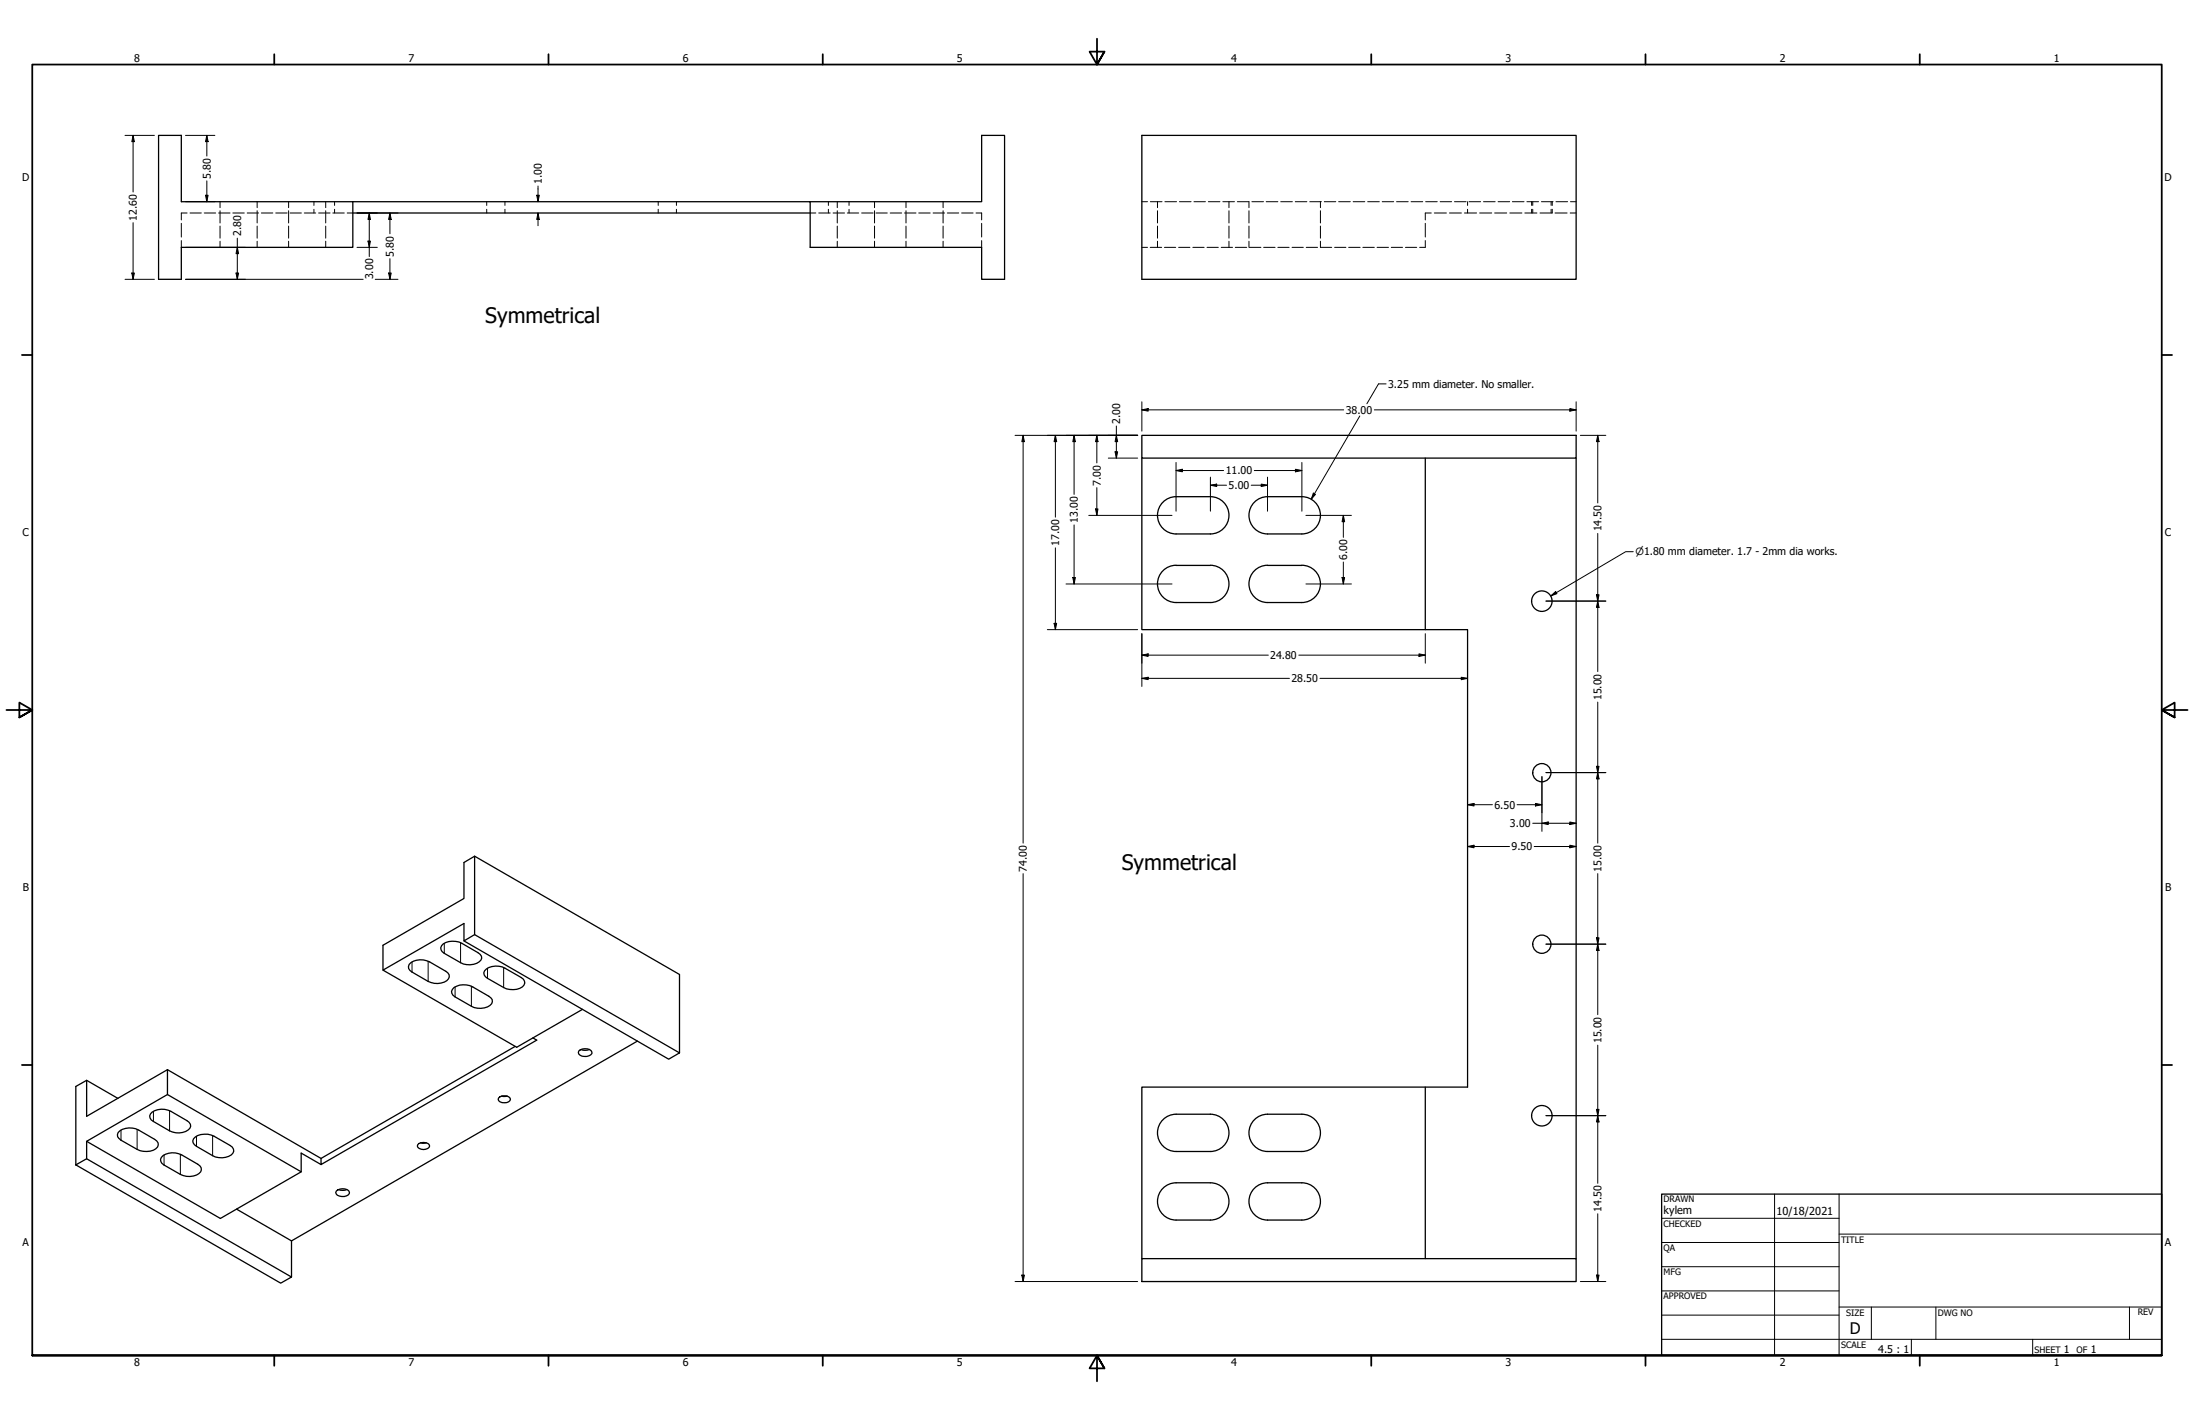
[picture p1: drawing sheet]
<svg xmlns="http://www.w3.org/2000/svg" width="864mm" height="559mm" viewBox="0 0 864 559" stroke-linecap="round" stroke-linejoin="round" font-family="sans-serif">
<!-- layer: Hidden (ANSI) -->
<g fill="none" stroke="#000" stroke-width=".39">
<path d="M86.6 79.4v2.3M101.2 79.4v2.3M113.6 79.4v2.3M123.6 79.4v1.4M128.2 79.4v2.3M131.7 79.4v1.4M191.6 79.4v1.4M198.8 79.4v1.4M259.1 79.4v1.4M266.3 79.4v1.4M326.1 79.4v1.4M329.6 79.4v2.3"/>
<path d="M334.2 79.4v1.4M344.2 79.4v2.3M356.6 79.4v2.3M371.2 79.4v2.3M449.5 79.4h2.2M452.8 79.4h4.6M455.6 79.4v2.3M458.5 79.4h4.6M464.2 79.4h4.6M470 79.4h4.5M475.6 79.4h4.6M481.3 79.4h4.6"/>
<path d="M483.7 79.4v2.3M487 79.4h4.6v2.3M492.8 79.4h4.5M498.4 79.4h4.6M504.1 79.4h4.6M509.8 79.4h4.6M515.6 79.4h4.5M519.7 79.4v2.3M521.3 79.4h4.5M526.9 79.4h4.6M532.6 79.4h4.6M538.4 79.4h4.5"/>
<path d="M544.1 79.4h4.5M549.7 79.4h4.6M555.4 79.4h4.6M561.1 79.4h4.6M566.9 79.4h4.5M572.5 79.4h4.6M577.7 79.4v1.4M578.2 79.4h4.6M583.9 79.4h4.6M589.7 79.4h4.5M595.3 79.4h4.6M601 79.4h4.6"/>
<path d="M602.9 79.4v1.4M603.3 79.4v1.4M606.7 79.4h4.6M610.6 79.4v1.4M611 79.4v1.4M612.5 79.4h4.5M618.2 79.4h2.2M71.4 87.9v5.4M71.4 94.7v2.6M73.7 83.8h-2.3v2.8M74.8 83.8h4.4M80.4 83.8h4.5"/>
<path d="M86 83.8h4.6M86.6 82.9v4.9M86.6 89v4.7M86.6 94.9v2.4M91.6 83.8h4.5M97.3 83.8h4.5M101.2 82.9v4.9M101.2 89v4.7M101.2 94.9v2.4M102.9 83.8h4.5M108.5 83.8h4.5M113.6 82.9v4.9"/>
<path d="M113.6 89v4.7M113.6 94.9v2.4M114.2 83.8h4.4M119.8 83.8h4.5M123.6 82.4v1.4M125.4 83.8h4.5M128.2 82.9v4.9M128.2 89v4.7M128.2 94.9v2.4M131 83.8h4.5M131.7 82.4v1.4M136.7 83.8h2.2"/>
<path d="M191.6 82.4v1.4M198.8 82.4v1.4M259.1 82.4v1.4M266.3 82.4v1.4M318.9 83.8h2.2M322.3 83.8h4.5M326.1 82.4v1.4M327.9 83.8h4.5M329.6 82.9v4.9M329.6 89v4.7M329.6 94.9v2.4M333.5 83.8h4.5"/>
<path d="M334.2 82.4v1.4M339.2 83.8h4.5M344.2 82.9v4.9M344.2 89v4.7M344.2 94.9v2.4M344.8 83.8h4.4M350.4 83.8h4.5M356 83.8h4.6M356.6 82.9v4.9M356.6 89v4.7M356.6 94.9v2.4M361.6 83.8h4.5"/>
<path d="M367.3 83.8h4.5M371.2 82.9v4.9M371.2 89v4.7M371.2 94.9v2.4M372.9 83.8h4.5M378.5 83.8h4.5M384.2 83.8h2.2v2.8M386.4 87.9v5.4M386.4 94.7v2.6M449.5 97.3h2.2M452.8 97.3h4.5M455.6 82.9v4.9"/>
<path d="M455.6 89v4.7M455.6 94.9v2.4M458.3 97.3h4.5M463.9 97.3h4.5M469.5 97.3h4.5M475.1 97.3h4.5M480.7 97.3h4.4M483.7 82.9v4.9M483.7 89v4.7M483.7 94.9v2.4M486.2 97.3h4.5M491.6 82.9v4.9"/>
<path d="M491.6 89v4.7M491.6 94.9v2.4M491.8 97.3h4.5M497.4 97.3h4.5M503 97.3h4.4M508.6 97.3h4.4M514.2 97.3h4.4M519.7 94.9v2.4h4.5M519.7 82.9v4.9M519.7 89v4.7M525.3 97.3h4.5M530.9 97.3h4.5"/>
<path d="M536.4 97.3h4.6M542 97.3h4.5M547.6 97.3h4.5M553.2 97.3h4.5M561 87.9v5.4M561 94.7v2.6h-2.2M563.4 83.8h-2.4v2.8M564.6 83.8h4.7M570.5 83.8h4.7M576.5 83.8h4.7M577.7 82.4v1.4M582.4 83.8h4.8"/>
<path d="M588.3 83.8h4.8M594.3 83.8h4.8M600.2 83.8h4.8M602.9 82.4v1.4M603.3 82.4v1.4M606.2 83.8h4.7M610.6 82.4v1.4M611 82.4v1.4M612.1 83.8h4.7M618 83.8h2.4"/>
</g>
<!-- layer: Visible (ANSI) -->
<g fill="none" stroke="#000" stroke-width=".51">
<path d="M62.4 53.3h9v26.1h67.5v17.9h-67.5v12.6h-9zM449.5 53.3h170.9v56.6h-170.9zM138.9 79.4h180v17.9h67.5v12.6h9v-56.6h-9v26.1h-67.5M138.9 83.8h180M449.5 171.3h170.9v9h-170.9zM449.5 180.3v67.5h128.2v180h-128.2v67.5M462.9 195.5h13.5M462.9 195.5a7.3 7.3 0 0 0-7.3 7.3 7.3 7.3 0 0 0 7.3 7.3M476.4 195.5a7.3 7.3 0 0 1 7.3 7.3 7.3 7.3 0 0 1-7.3 7.3M512.4 195.5a7.3 7.3 0 0 1 7.3 7.3 7.3 7.3 0 0 1-7.3 7.3M512.4 195.5h-13.4a7.3 7.3 0 0 0-7.4 7.3 7.3 7.3 0 0 0 7.4 7.3h13.4M561 180.3v67.5"/>
<path d="M620.4 180.3v315M462.9 210.1h13.5M462.9 222.5h13.5M462.9 237.1h13.5M462.9 222.4a7.3 7.3 0 0 0-7.3 7.4 7.3 7.3 0 0 0 7.3 7.3M476.4 222.4a7.3 7.3 0 0 1 7.3 7.4 7.3 7.3 0 0 1-7.3 7.3M498.9 222.5h13.5M499 222.4a7.3 7.3 0 0 0-7.4 7.4 7.3 7.3 0 0 0 7.4 7.3h13.4M512.4 222.4a7.3 7.3 0 0 1 7.3 7.4 7.3 7.3 0 0 1-7.3 7.3M186.8 336.9v30.9M161 379.5a6.8 6.8 0 0 1 8.1-1l6.4 3.7a2.21 2.21 0 0 1 1.3 2.3 2.21 2.21 0 0 1-1.9 2 7.7 7.7 0 0 1-6.4-.3l-6.3-3.7a2.07 2.07 0 0 1-1.2-3zM174.4 371.5a7.6 7.6 0 0 1 7.4-.3l6.4 3.7a1.99 1.99 0 0 1 1.4 1.7 1.99 1.99 0 0 1-1 1.9 7.3 7.3 0 0 1-7.3 .3l-6.4-3.6a2.1 2.1 0 0 1-.5-3.7z"/>
<path d="M182.6 370.3l80.6 46.5 4.3-2.5M150.7 381.8v-9.8l31.9-18.4v-14.2l4.2-2.5 80.7 46.6v30.8M178.7 388.6a7.6 7.6 0 0 1 7.4-.2l6.3 3.6a2.17 2.17 0 0 1 1.4 2.3 2.17 2.17 0 0 1-1.9 1.9 7.6 7.6 0 0 1-6.4-.2l-6.4-3.7a2.1 2.1 0 0 1-.4-3.7zM190.8 382a6.7 6.7 0 0 1 8-1l6.4 3.7a2.21 2.21 0 0 1 1.3 2.3 2.21 2.21 0 0 1-1.9 1.9 8 8 0 0 1-6.4-.3l-6.3-3.6a2.07 2.07 0 0 1-1.1-3zM229.3 397.2l-25.9 14.9-52.7-30.3 31.9-18.4v6.9l4.2-2.5 80.7 46.5M209.7 408.4l1.6 .9-84.9 49v-2.4l76.4-44.1M227.8 413.6a3.6 3.6 0 0 1 5.2 .4 2.16 2.16 0 0 1-3.1 1.7 1.78 1.78 0 0 1-2.1-2.1zM228.7 413a4.6 4.6 0 0 0 3.3 0M250.9 409.7l-136.2 78.6M46.4 432.2l-12.3-7.1-4.3 2.4v30.9M59.9 437.6a7.4 7.4 0 0 1 7.3-.3l6.4 3.7a2.05 2.05 0 0 1 1.4 1.7 2.05 2.05 0 0 1-1 2 7.2 7.2 0 0 1-7.3 .3l-6.3-3.7a2.08 2.08 0 0 1-1.4-1.7 2.08 2.08 0 0 1 .9-2zM65.9 420.9l60.5 35"/>
<path d="M65.9 420.9v9.8M65.9 420.9l-31.8 18.4v-14.2M196.3 432.1a3.1 3.1 0 0 1 4.6 .5 2.78 2.78 0 0 1-4.8 0zM197.4 431.4h2.2M462.9 438.5h13.5M462.9 438.5a7.3 7.3 0 0 0-7.3 7.3 7.3 7.3 0 0 0 7.3 7.3M476.4 438.5a7.3 7.3 0 0 1 7.3 7.3 7.3 7.3 0 0 1-7.3 7.3M512.4 438.5a7.3 7.3 0 0 1 7.3 7.3 7.3 7.3 0 0 1-7.3 7.3M512.4 438.5h-13.4a7.3 7.3 0 0 0-7.4 7.3 7.3 7.3 0 0 0 7.4 7.3h13.4M561 427.8v67.5M29.8 458.4l4.3-2.4 80.6 46.5-4.2 2.5zM34.1 449.1v6.9"/>
<path d="M46.5 445.7a6.8 6.8 0 0 1 8-1l6.4 3.7a2.22 2.22 0 0 1 1.4 2.3 2.22 2.22 0 0 1-1.9 1.9 8.1 8.1 0 0 1-6.4-.3l-6.4-3.6a2.07 2.07 0 0 1-1.1-3zM64.1 454.8a7.4 7.4 0 0 1 7.4-.3l6.4 3.7a2.21 2.21 0 0 1 1.3 2.3 2.21 2.21 0 0 1-1.9 1.9 7.6 7.6 0 0 1-6.3-.2l-6.4-3.7a2.1 2.1 0 0 1-.5-3.7zM76.9 447.4a7.7 7.7 0 0 1 7.3-.3l6.4 3.7a2.21 2.21 0 0 1 1.4 2.3 2.21 2.21 0 0 1-2 1.9 7.5 7.5 0 0 1-6.3-.2l-6.4-3.7a2.05 2.05 0 0 1-1.4-1.7 2.05 2.05 0 0 1 1-2zM126.4 458.3l-7.8-4.5v7.3l-31.9 18.4-52.6-30.4 31.8-18.4 52.7 30.4M164.5 450.4a3.4 3.4 0 0 1 4.4 0l.2 .6a2.78 2.78 0 0 1-4.8 0zM165.5 449.7h2.3M462.9 453.1h13.5M93.1 475.8l21.6 12.5v14.2M132.4 468.7a3.6 3.6 0 0 1 5.1 .4 2.77 2.77 0 0 1-4 1.6l-1.2-.9-.2-.5zM133.2 468.1a4.5 4.5 0 0 0 3.3 0M462.9 465.5h13.5M462.9 465.5a7.3 7.3 0 0 0-7.3 7.3 7.3 7.3 0 0 0 7.3 7.3"/>
<path d="M476.4 465.5a7.3 7.3 0 0 1 7.3 7.3 7.3 7.3 0 0 1-7.3 7.3M512.4 465.5a7.3 7.3 0 0 1 7.3 7.3 7.3 7.3 0 0 1-7.3 7.3M512.4 465.5h-13.4a7.3 7.3 0 0 0-7.4 7.3 7.3 7.3 0 0 0 7.4 7.3h13.4M449.5 495.3h170.9v9h-170.9zM462.9 480.1h13.5"/>
<circle cx="606.9" cy="236.6" r="4"/>
<circle cx="606.9" cy="304.1" r="3.6"/>
<circle cx="606.9" cy="371.6" r="3.6"/>
<circle cx="606.9" cy="439.1" r="4"/>
</g>
<!-- layer: Visible Narrow (ANSI) -->
<g fill="none" stroke="#000" stroke-width=".39">
<path d="M162.2 378.5v4M168.5 378.3v7.9M174.9 371.2v4M181.3 370.9v7.9M179.1 388.4v3.9M185.5 388v8M191.9 381v4M198.2 380.7v7.9M60.4 437.3v4M66.7 437.1v7.9M47.6 444.7v4M54 444.4v7.9"/>
<path d="M64.6 454.5v4M71 454.2v8M77.3 447.1v4M83.7 446.8v8"/>
</g>
<!-- layer: Border (ANSI) -->
<g fill="none" stroke="#000" stroke-width=".7">
<path d="M431.8 15.2v10.2l-2.9-5.1h5.8l-2.9 5.1 2.9-5.1M107.9 21.3v4.1M215.9 21.3v4.1M323.8 21.3v4.1M539.8 21.3v4.1M647.7 21.3v4.1M755.6 21.3v4.1M8.6 139.7h4.1M850.9 139.7h4.1M2.5 279.4h10.2l-5.1-2.9v5.8l5.1-2.9-5.1 2.9M861.1 279.4h-10.2l5.1-2.9v5.8l-5.1-2.9 5.1 2.9M8.6 419.1h4.1"/>
<path d="M850.9 419.1h4.1M12.7 533.4v-508h838.2v508h-838.2h838.2M107.9 533.4v4.1M215.9 533.4v4.1M323.8 533.4v4.1M434.7 538.5l-2.9-5.1 2.9 5.1h-5.8l2.9-5.1v10.2M539.8 533.4v4.1M647.7 533.4v4.1M755.6 533.4v4.1"/>
</g>
<!-- layer: Title (ANSI) -->
<g fill="none" stroke="#000" stroke-width=".39">
<path d="M654 479.4h69.9M698.5 469.9v63.5M723.9 469.9v63.5M654 488.9h69.9M654 498.5h69.9M723.9 485.6h127M654 508h69.9M654 517.5h69.9M723.9 514.3h127M736.6 514.3v12.7M762 514.3v12.7M838.2 514.3v12.7"/>
<path d="M654 527h196.9M752.3 527v6.4M800.1 527v6.4"/>
</g>
<path d="M654 469.9h196.9v63.5h-196.9z" fill="none" stroke="#000" stroke-width=".51"/>
<!-- layer: Dimension (ANSI) -->
<g fill="none" stroke="#000" stroke-width=".39">
<path d="M49.2 53.3h11.6M52.4 53.3l.5 2.5h-1zM52.4 53.3v22.3M73 53.3h11.6M81.4 53.3l.5 2.5h-1zM81.4 53.3v8.1M73 79.4h11.6M80.9 76.8h1l-.5 2.6zM81.4 71.2v8.2M211.3 76.8h1l-.5 2.6zM211.8 73.2v6.2M52.4 87.6v22.3"/>
<path d="M73 97.3h23.6M93.4 97.3l.5 2.5h-1zM93.4 93.7v16.2M140.5 97.3h8M140.5 83.8h16.2M144.8 94.9h1l-.4 2.4zM145.4 83.8l.4 2.6h-1zM145.4 83.8v17.2M153.5 83.8l.5 2.6h-1zM153.5 83.8v8.2M211.8 83.8l.5 2.6h-1zM211.8 83.8v5"/>
<path d="M49.2 109.9h11.6M51.9 107.4h1l-.5 2.5zM73 109.9h69.9M92.9 107.4h1l-.5 2.5zM147.7 109.9h9M153 107.4h1l-.5 2.5zM153.5 101.8v8.1M449.5 158.1v11.6M545.6 151.1h-3l-4.6 7.8M620.4 158.1v11.6M399.5 171.3h48.3M402.7 171.3l.5 2.5h-1z"/>
<path d="M402.7 171.3v160.5M415.4 171.3l.5 2.5h-1zM415.4 171.3v32.2M422.8 171.3l.5 2.5h-1zM422.8 171.3v23.3M431.7 171.3l.5 2.5h-1zM431.7 171.3v10.9M438.9 177.8h1l-.5 2.5zM439.4 171.3l.5 2.5h-1zM439.4 167.6v12.7M449.5 161.3l2.4-.5v1zM449.5 161.3h79.4"/>
<path d="M535.2 163.7l-19.1 32.8M541 161.3h79.4M617.9 160.8l2.5 .5-2.5 .5zM622 171.3h10.1M628.9 171.3l.5 2.5h-1zM628.9 171.3v26.6M431.7 191.9v10.9M436.2 180.3h11.6M462.9 185.2l2.5-.5v1zM462.9 185.2h18.7M462.9 182v19.2M476.4 190.9l2.5-.4v1z"/>
<path d="M476.4 190.9h6.4M476.4 187.8v13.4M492.5 190.9h6.4M493.7 185.2h18.7M496.4 190.5l2.5 .4-2.5 .6zM498.9 187.8v13.4M509.9 184.7l2.5 .5-2.5 .5zM512.4 182v19.2M517 194.1l.8 .5-1.7 1.9zM415.4 215.6v32.2M422.8 206.6v23.2M428.6 202.8h32.7"/>
<path d="M431.2 200.3h1l-.5 2.5zM514 202.8h17.9M528.8 202.8l.5 2.5h-1zM528.8 202.8v8.7M628.9 209.9v54.4M642.9 217.1h-3l-29.5 17.4M419.6 229.8h41.7M422.3 227.3h1l-.5 2.5zM514 229.8h17.9M528.3 227.3h1l-.5 2.5zM528.8 221.2v8.6M608.5 236.5h23.6"/>
<path d="M610.4 234.5l1.9-1.7 .5 .8zM628.4 234.1h1l-.5 2.4zM628.9 236.5l.5 2.5h-1zM412.2 247.8h35.6M414.9 245.3h1l-.5 2.5zM449.5 257.8l2.4-.5v1zM449.5 257.8h49.7M449.5 249.4v20.7M511.2 257.8h49.8M558.5 257.3l2.5 .5-2.5 .5zM561 249.4v11.6M449.5 267l2.4-.5v1z"/>
<path d="M449.5 267h58.1M519.6 267h58.1M575.2 266.5l2.5 .5-2.5 .5zM628.9 276.3v55.5M577.7 316.7l2.5-.5v1zM577.7 316.7h9.7M597.2 316.7h9.7M604.4 316.2l2.5 .5-2.5 .5zM606.9 305.6v21.6M608.5 304h23.6M628.4 301.6h1l-.5 2.4zM628.9 304l.5 2.5h-1z"/>
<path d="M577.7 333.1l2.5-.5v1zM577.7 333.1h16.5M603.3 324h17.1M603.9 333.1h16.5M606.9 324l2.5-.5v1zM617.9 332.6l2.5 .5-2.5 .5zM617.9 323.5l2.5 .5-2.5 .5zM402.7 343.8v160.5M628.9 343.8v55.5M608.5 371.5h23.6M628.4 369.1h1l-.5 2.4zM628.9 371.5l.5 2.5h-1z"/>
<path d="M628.9 411.3v54.3M608.5 439h23.6M628.4 436.6h1l-.5 2.4zM628.9 439l.5 2.5h-1zM628.9 477.6v26.7M399.5 504.3h48.3M402.2 501.8h1l-.5 2.5zM622 504.3h10.1M628.4 501.8h1l-.5 2.5z"/>
</g>
<g fill="#000">
<path d="M52.4 53.3l.5 2.5h-1z" fill-rule="evenodd"/>
<path d="M81.4 53.3l.5 2.5h-1z" fill-rule="evenodd"/>
<path d="M80.9 76.8h1l-.5 2.6z" fill-rule="evenodd"/>
<path d="M211.3 76.8h1l-.5 2.6z" fill-rule="evenodd"/>
<path d="M93.4 97.3l.5 2.5h-1z" fill-rule="evenodd"/>
<path d="M144.8 94.9h1l-.4 2.4z" fill-rule="evenodd"/>
<path d="M145.4 83.8l.4 2.6h-1z" fill-rule="evenodd"/>
<path d="M153.5 83.8l.5 2.6h-1z" fill-rule="evenodd"/>
<path d="M211.8 83.8l.5 2.6h-1z" fill-rule="evenodd"/>
<path d="M51.9 107.4h1l-.5 2.5z" fill-rule="evenodd"/>
<path d="M92.9 107.4h1l-.5 2.5z" fill-rule="evenodd"/>
<path d="M153 107.4h1l-.5 2.5z" fill-rule="evenodd"/>
<path d="M402.7 171.3l.5 2.5h-1z" fill-rule="evenodd"/>
<path d="M415.4 171.3l.5 2.5h-1z" fill-rule="evenodd"/>
<path d="M422.8 171.3l.5 2.5h-1z" fill-rule="evenodd"/>
<path d="M431.7 171.3l.5 2.5h-1z" fill-rule="evenodd"/>
<path d="M438.9 177.8h1l-.5 2.5z" fill-rule="evenodd"/>
<path d="M439.4 171.3l.5 2.5h-1z" fill-rule="evenodd"/>
<path d="M449.5 161.3l2.4-.5v1z" fill-rule="evenodd"/>
<path d="M617.9 160.8l2.5 .5-2.5 .5z" fill-rule="evenodd"/>
<path d="M628.9 171.3l.5 2.5h-1z" fill-rule="evenodd"/>
<path d="M462.9 185.2l2.5-.5v1z" fill-rule="evenodd"/>
<path d="M476.4 190.9l2.5-.4v1z" fill-rule="evenodd"/>
<path d="M496.4 190.5l2.5 .4-2.5 .6z" fill-rule="evenodd"/>
<path d="M509.9 184.7l2.5 .5-2.5 .5z" fill-rule="evenodd"/>
<path d="M517 194.1l.8 .5-1.7 1.9z" fill-rule="evenodd"/>
<path d="M431.2 200.3h1l-.5 2.5z" fill-rule="evenodd"/>
<path d="M528.8 202.8l.5 2.5h-1z" fill-rule="evenodd"/>
<path d="M422.3 227.3h1l-.5 2.5z" fill-rule="evenodd"/>
<path d="M528.3 227.3h1l-.5 2.5z" fill-rule="evenodd"/>
<path d="M610.4 234.5l1.9-1.7 .5 .8z" fill-rule="evenodd"/>
<path d="M628.4 234.1h1l-.5 2.4z" fill-rule="evenodd"/>
<path d="M628.9 236.5l.5 2.5h-1z" fill-rule="evenodd"/>
<path d="M414.9 245.3h1l-.5 2.5z" fill-rule="evenodd"/>
<path d="M449.5 257.8l2.4-.5v1z" fill-rule="evenodd"/>
<path d="M558.5 257.3l2.5 .5-2.5 .5z" fill-rule="evenodd"/>
<path d="M449.5 267l2.4-.5v1z" fill-rule="evenodd"/>
<path d="M575.2 266.5l2.5 .5-2.5 .5z" fill-rule="evenodd"/>
<path d="M577.7 316.7l2.5-.5v1z" fill-rule="evenodd"/>
<path d="M604.4 316.2l2.5 .5-2.5 .5z" fill-rule="evenodd"/>
<path d="M628.4 301.6h1l-.5 2.4z" fill-rule="evenodd"/>
<path d="M628.9 304l.5 2.5h-1z" fill-rule="evenodd"/>
<path d="M577.7 333.1l2.5-.5v1z" fill-rule="evenodd"/>
<path d="M606.9 324l2.5-.5v1z" fill-rule="evenodd"/>
<path d="M617.9 332.6l2.5 .5-2.5 .5z" fill-rule="evenodd"/>
<path d="M617.9 323.5l2.5 .5-2.5 .5z" fill-rule="evenodd"/>
<path d="M628.4 369.1h1l-.5 2.4z" fill-rule="evenodd"/>
<path d="M628.9 371.5l.5 2.5h-1z" fill-rule="evenodd"/>
<path d="M628.4 436.6h1l-.5 2.4z" fill-rule="evenodd"/>
<path d="M628.9 439l.5 2.5h-1z" fill-rule="evenodd"/>
<path d="M402.2 501.8h1l-.5 2.5z" fill-rule="evenodd"/>
<path d="M628.4 501.8h1l-.5 2.5z" fill-rule="evenodd"/>
</g>
<g font-size="8.4">
<text x="191" y="127.2">Symmetrical</text>
<text x="441.5" y="342.5">Symmetrical</text>
</g>
<text font-size="6.3" x="728.1" y="524.9">D</text>
<g font-size="4.3">
<text x="654.8" y="477.8">kylem</text>
<text x="699.3" y="478">10/18/2021</text>
</g>
<g font-size="4.2">
<text x="52.8" y="24.4">8</text>
<text x="160.8" y="24.4">7</text>
<text x="268.7" y="24.4">6</text>
<text x="376.7" y="24.4">5</text>
<text x="484.6" y="24.4">4</text>
<text x="592.6" y="24.4">3</text>
<text x="700.5" y="24.4">2</text>
<text x="808.5" y="24.4">1</text>
<text x="8.8" y="71.4">D</text>
<text x="82.9" y="70.4" transform="rotate(-90 82.9 70.4)">5.80</text>
<text x="852" y="71.4">D</text>
<text x="213.3" y="72.4" transform="rotate(-90 213.3 72.4)">1.00</text>
<text x="53.9" y="86.8" transform="rotate(-90 53.9 86.8)">12.60</text>
<text x="94.9" y="92.9" transform="rotate(-90 94.9 92.9)">2.80</text>
<text x="155" y="101" transform="rotate(-90 155 101)">5.80</text>
<text x="146.9" y="109.9" transform="rotate(-90 146.9 109.9)">3.00</text>
<text x="546.4" y="152.6">3.25 mm diameter. No smaller.</text>
<text x="440.9" y="166.9" transform="rotate(-90 440.9 166.9)">2.00</text>
<text x="529.7" y="162.8">38.00</text>
<text x="433.3" y="191.1" transform="rotate(-90 433.3 191.1)">7.00</text>
<text x="482.5" y="186.7">11.00</text>
<text x="483.6" y="192.5">5.00</text>
<text x="424.3" y="205.7" transform="rotate(-90 424.3 205.7)">13.00</text>
<text x="630.4" y="209.1" transform="rotate(-90 630.4 209.1)">14.50</text>
<text x="8.9" y="211.1">C</text>
<text x="416.9" y="214.8" transform="rotate(-90 416.9 214.8)">17.00</text>
<text x="852.2" y="211.1">C</text>
<text x="530.3" y="220.3" transform="rotate(-90 530.3 220.3)">6.00</text>
<text x="500" y="259.3">24.80</text>
<text x="508.3" y="268.5">28.50</text>
<text x="630.4" y="275.5" transform="rotate(-90 630.4 275.5)">15.00</text>
<text x="588.2" y="318.2">6.50</text>
<text x="594.4" y="325.5">3.00</text>
<text x="595" y="334.6">9.50</text>
<text x="404.2" y="343" transform="rotate(-90 404.2 343)">74.00</text>
<text x="630.4" y="343" transform="rotate(-90 630.4 343)">15.00</text>
<text x="9" y="350.8">B</text>
<text x="852.2" y="350.8">B</text>
<text x="630.4" y="410.5" transform="rotate(-90 630.4 410.5)">15.00</text>
<text x="630.4" y="476.9" transform="rotate(-90 630.4 476.9)">14.50</text>
<text x="8.9" y="490.5">A</text>
<text x="852.2" y="490.5">A</text>
<text x="739.3" y="532.6">4.5 : 1</text>
<text x="812.4" y="532.6">1</text>
<text x="823" y="532.6">1</text>
<text x="52.8" y="537.5">8</text>
<text x="160.8" y="537.5">7</text>
<text x="268.7" y="537.5">6</text>
<text x="376.7" y="537.5">5</text>
<text x="484.6" y="537.5">4</text>
<text x="592.6" y="537.5">3</text>
<text x="700.5" y="537.5">2</text>
<text x="808.5" y="537.5">1</text>
</g>
<text font-size="3.9" x="643.7" y="218.6">⌀1.80 mm diameter. 1.7 - 2mm dia works.</text>
<g font-size="3.5">
<text x="654.8" y="473.2">DRAWN</text>
<text x="654.8" y="482.8">CHECKED</text>
<text x="724.7" y="488.9">TITLE</text>
<text x="654.8" y="492.3">QA</text>
<text x="654.8" y="501.8">MFG</text>
<text x="654.8" y="511.4">APPROVED</text>
<text x="726.7" y="517.7">SIZE</text>
<text x="762.8" y="517.7">DWG NO</text>
<text x="841.4" y="517.7">REV</text>
<text x="724.7" y="530.4">SCALE</text>
<text x="800.9" y="532.6">SHEET</text>
<text x="817.4" y="532.6">OF</text>
</g>
</svg>
